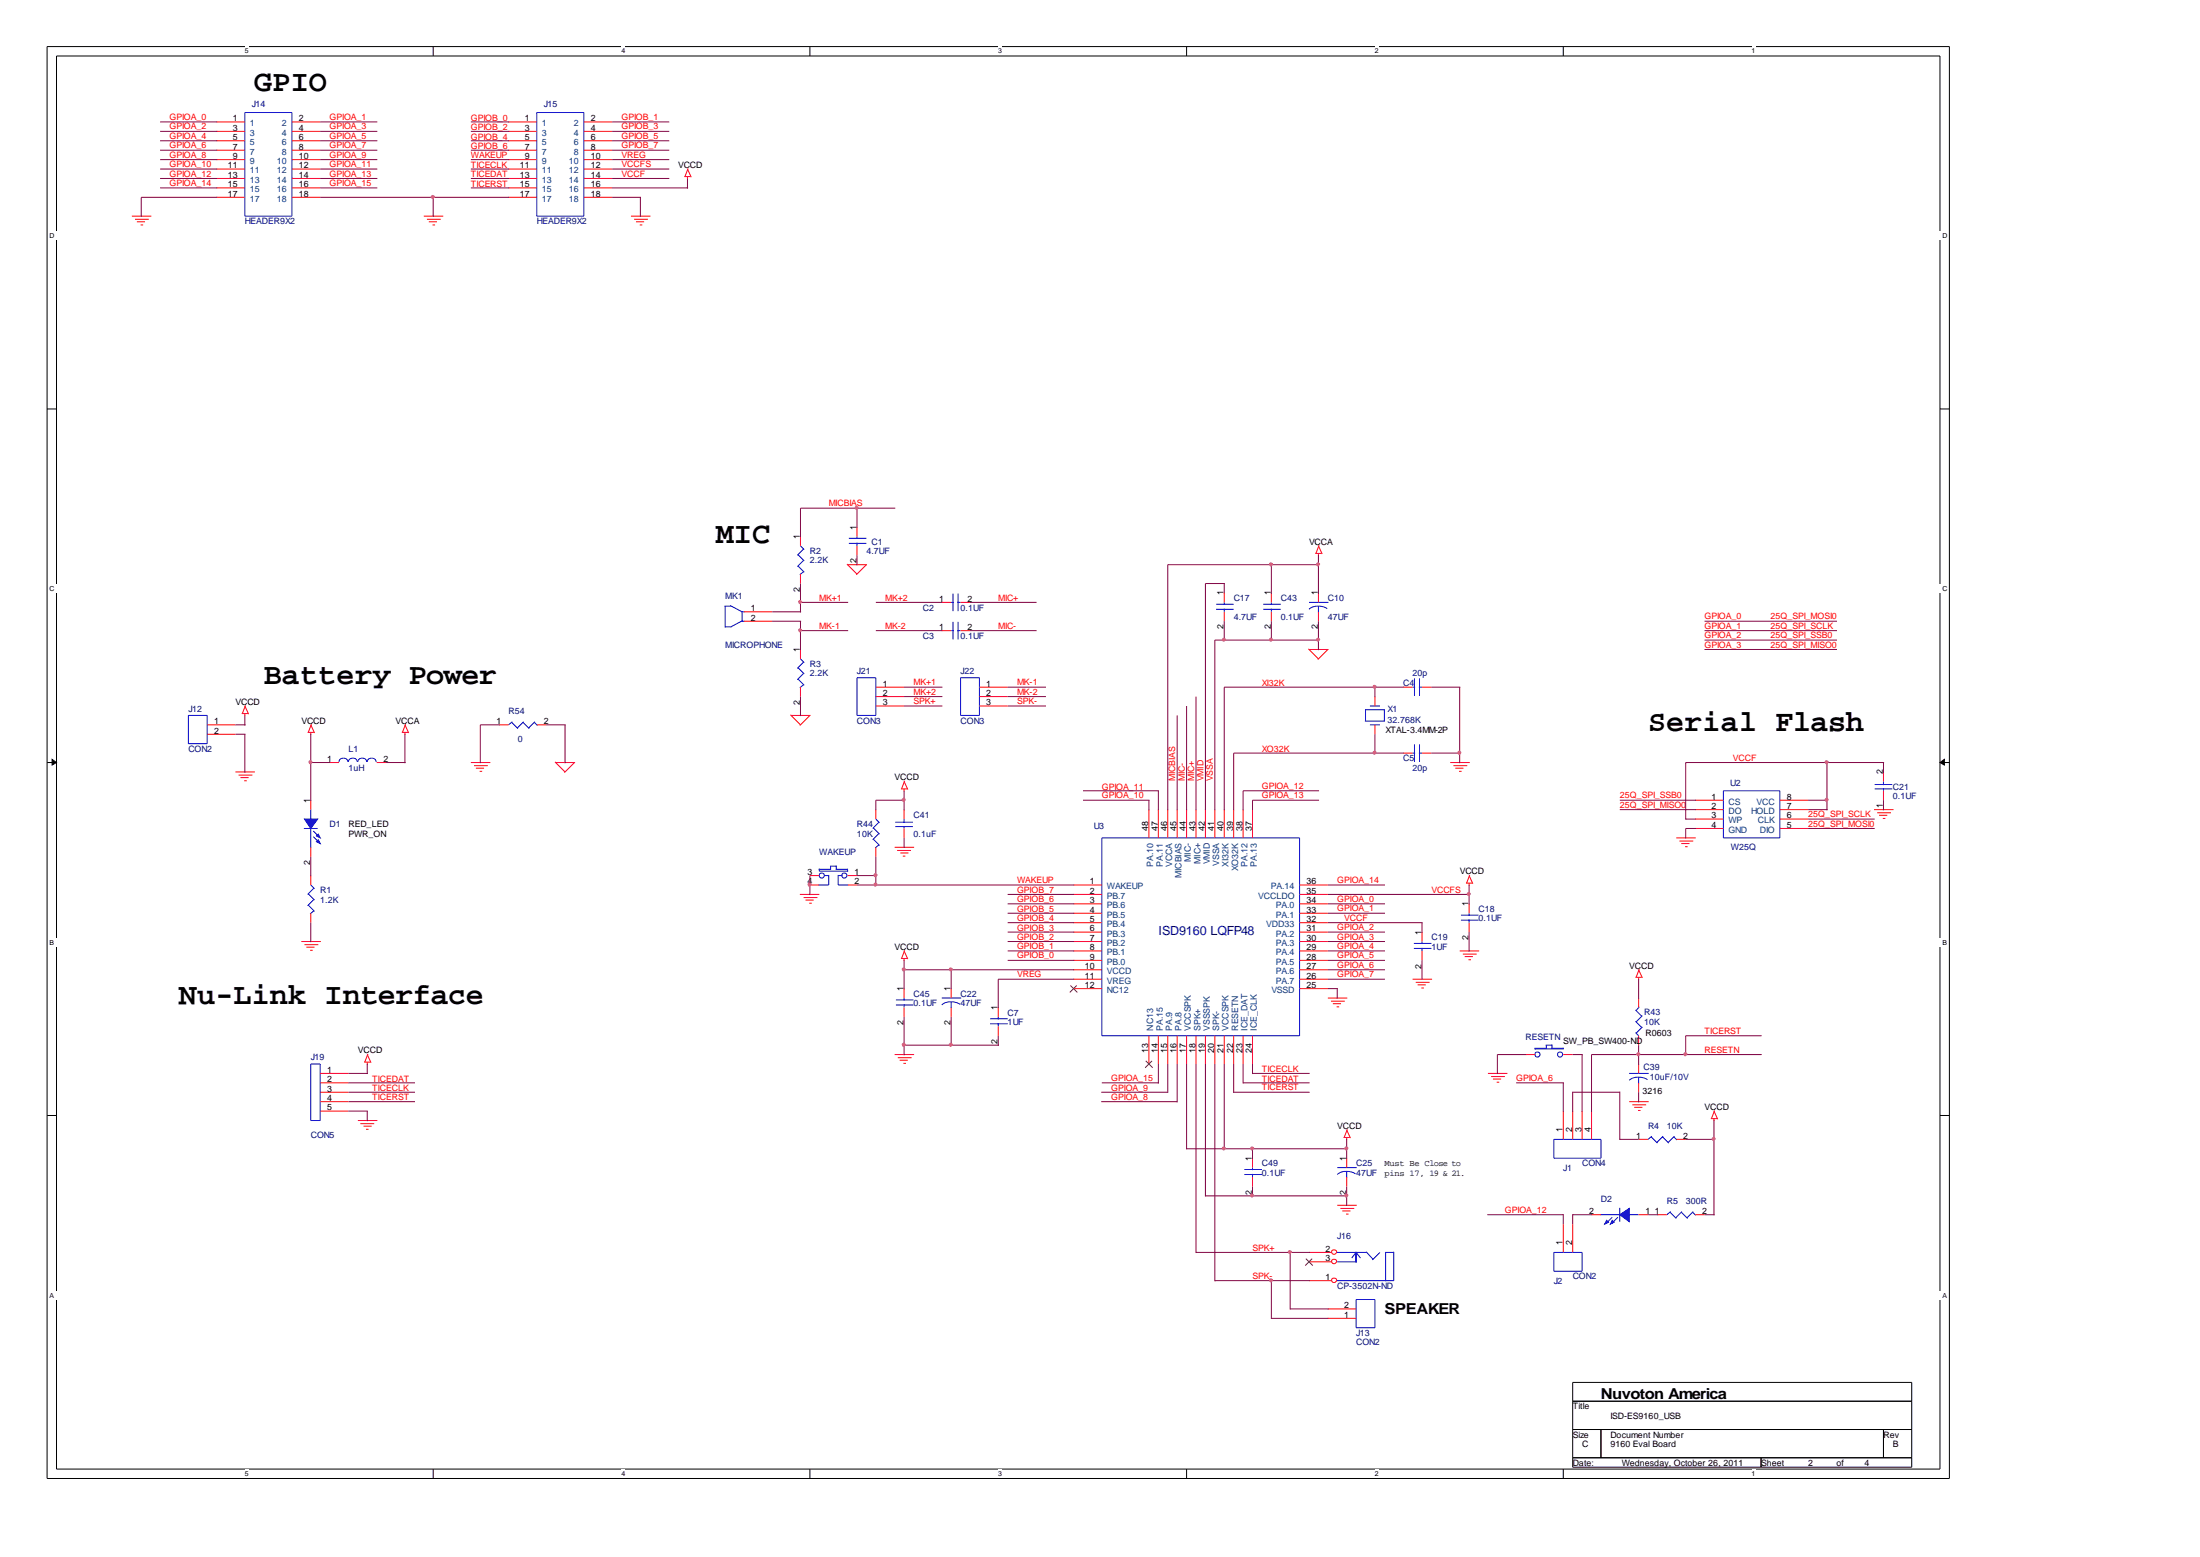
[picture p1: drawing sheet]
<svg xmlns="http://www.w3.org/2000/svg" width="297mm" height="210mm" viewBox="0 0 297 210" stroke-linecap="round" stroke-linejoin="round" font-family="sans-serif">
<path d="M6.3 6.3h256.6v193h-256.6zM7.6 7.5h254v190.5h-254z" fill="none" stroke="#000" stroke-width=".13"/>
<g fill="#fff">
<path d="M33 6.3h.5v1.2h-.5z"/>
<path d="M33 198h.5v1.2h-.5z"/>
</g>
<path d="M58.4 6.3v1.2M58.4 198v1.3" fill="none" stroke="#000" stroke-width=".13"/>
<g fill="#fff">
<path d="M83.8 6.3h.5v1.2h-.5z"/>
<path d="M83.8 198h.5v1.2h-.5z"/>
</g>
<path d="M109.2 6.3v1.2M109.2 198v1.3" fill="none" stroke="#000" stroke-width=".13"/>
<g fill="#fff">
<path d="M134.6 6.3h.5v1.2h-.5z"/>
<path d="M134.6 198h.5v1.2h-.5z"/>
</g>
<path d="M160 6.3v1.2M160 198v1.3" fill="none" stroke="#000" stroke-width=".13"/>
<g fill="#fff">
<path d="M185.4 6.3h.5v1.2h-.5z"/>
<path d="M185.4 198h.5v1.2h-.5z"/>
</g>
<path d="M210.8 6.3v1.2M210.8 198v1.3" fill="none" stroke="#000" stroke-width=".13"/>
<g fill="#fff">
<path d="M236.2 6.3h.5v1.2h-.5z"/>
<path d="M236.2 198h.5v1.2h-.5z"/>
<path d="M6.7 31.2h255.9v1.2h-255.9z"/>
<path d="M6.7 78.8h255.9v1.1h-255.9z"/>
</g>
<path d="M6.3 55.1h1.3M261.6 55.1h1.3" fill="none" stroke="#000" stroke-width=".13"/>
<path d="M6.7 126.4h255.9v1.2h-255.9z" fill="#fff"/>
<path d="M6.3 102.8h1.3M261.6 102.8h1.3" fill="none" stroke="#000" stroke-width=".13"/>
<g fill="#000" stroke="#000" stroke-width=".13">
<path d="M7 102.4l.6 .4-.6 .3z" fill-rule="evenodd"/>
<path d="M261.6 102.8l.6-.4v.7z" fill-rule="evenodd"/>
</g>
<path d="M6.7 174h255.9v1.2h-255.9z" fill="#fff"/>
<path d="M6.3 150.4h1.3M261.6 150.4h1.3M212.1 186.4h45.7v11.4h-45.7zM212.1 188.9h45.7M212.1 192.7h45.7M212.1 196.5h45.7M215.9 192.7v3.8M237.5 196.5v1.3M254 192.7v3.8" fill="none" stroke="#000" stroke-width=".13"/>
<g fill="none" stroke="#f00" stroke-width=".13">
<path d="M29.2 16.4h3.8M29.2 17.7h3.8M29.2 19h3.8M39.4 16.4h3.8M39.4 17.7h3.8M39.4 19h3.8M68.6 16.4h3.8M68.6 17.7h3.8M68.6 19h3.8M78.7 16.4h3.8M78.7 17.7h3.8M78.7 19h3.8"/>
<path d="M17.8 29.1h2.6M18.2 29.6h1.9M18.5 29.9h1.1M19 30.3h.3M29.2 20.2h3.8M29.2 21.5h3.8M29.2 22.8h3.8M29.2 24.1h3.8M29.2 25.3h3.8M29.2 26.6h3.8M39.4 20.2h3.8M39.4 21.5h3.8"/>
<path d="M39.4 22.8h3.8M39.4 24.1h3.8M39.4 25.3h3.8M39.4 26.6h3.8M57.1 29.1h2.7M57.6 29.6h1.8M57.8 29.9h1.1M58.3 30.3h.4M68.6 20.2h3.8M68.6 21.5h3.8M68.6 22.8h3.8M68.6 24.1h3.8"/>
<path d="M68.6 25.3h3.8M68.6 26.6h3.8M78.7 20.2h3.8M78.7 21.5h3.8M78.7 22.8h3.8M78.7 24.1h3.8M78.7 25.3h3.8M78.7 26.6h3.8M85.1 29.1h2.6M85.5 29.6h1.9M85.8 29.9h1.1M86.3 30.3h.3"/>
<path d="M92.3 23.8h.8M92.7 23.8v.3M92.7 22.8l.5 1.1M92.8 22.7l-.4 1.1M107.9 72.3v1.3M107.9 77.4v1.3M114.2 76l1.4 1.4M114.3 76.1h2.6M115.6 71v1.3M115.6 73.6v1.3M116.8 76.1l-1.3 1.4M165.1 79.9v1.3"/>
<path d="M171.4 79.9v1.3M177.4 74.6h.8M177.8 74.6v.3M177.8 79.9v1.3M177.8 73.6l.5 1.1M177.9 73.5l-.4 1.1M27.9 97.7h3.8M27.9 99h3.8M32.6 96.2h.8M33 96.2v.3M33 95.2l.5 1.1M33.1 95.1l-.4 1.1"/>
<path d="M41.5 98.7h.8M41.9 98.7v.4M41.9 97.7l.5 1.1M42 97.6l-.4 1.1M54.2 98.7h.8M54.6 98.7v.4M54.6 97.7l.5 1.1M54.7 97.6l-.4 1.1M67.3 97.7h1.3M72.4 97.7h1.3M100.3 82.5h3.8M100.3 83.7h3.8"/>
<path d="M106.6 96.4l1.3 1.3M106.7 96.4h2.6M107.9 87.6v1.2M107.9 92.6v1.3M109.2 96.4l-1.3 1.4M118.1 92.6h3.8M118.1 93.9h3.8M118.1 95.2h3.8M127 81.2h1.3M127 85h1.3M129.5 81.2h1.3M129.5 85h1.3"/>
<path d="M132.1 92.6h3.8M132.1 93.9h3.8M132.1 95.2h3.8M165.1 82.5v1.2M171.4 82.5v1.2M176.4 87.5l1.4 1.3M176.5 87.6h2.7M177.8 82.5v1.2M179.1 87.6l-1.4 1.3M185.4 93.9v1.3M185.4 97.7v1.3M189.2 92.6h1.3"/>
<path d="M191.8 92.6h1.2M31.7 104.1h2.7M32.2 104.5h1.8M32.4 104.8h1.1M32.9 105.3h.4M41.9 107.9v1.2M41.9 114.2v1.3M41.9 118v1.3M44.4 102.8h1.3M50.8 102.8h1.3M63.5 102.8h2.6M63.9 103.2h1.9"/>
<path d="M64.2 103.6h1.1M64.7 104h.3M74.8 102.7l1.4 1.4M74.9 102.8h2.7M77.5 102.8l-1.4 1.4M109.2 119.3h1.3M109.2 118h1.3M114.3 119.3h1.3M114.3 118h1.3M118.1 109.1v1.3M118.1 114.2v1.3M120.6 114.2h2.7"/>
<path d="M121 114.7h1.9M121.4 115h1.1M121.5 106.4h.8M121.8 115.4h.3M121.9 106.4v.3M121.9 109.1v1.3M121.9 111.7v1.3M121.9 105.3l.5 1.1M122 105.3l-.4 1.1M144.8 119.3h3.8M154.9 109.1v3.9M156.2 109.1v3.9"/>
<path d="M157.5 109.1v3.9M158.7 109.1v3.9M160 109.1v3.9M161.3 109.1v3.9M162.6 109.1v3.9M163.8 109.1v3.9M165.1 109.1v3.9M166.4 109.1v3.9M167.6 109.1v3.9M168.9 109.1v3.9M175.3 119.3h3.8M189.2 101.5h1.3"/>
<path d="M191.8 101.5h1.2M195.6 102.8h2.6M196 103.2h1.9M196.3 103.6h1.1M196.8 104h.3M197.7 119.1h.8M198.1 119.1v.3M198.1 118l.5 1.1M198.2 118l-.4 1.1M226.1 113h2.6M226.5 113.4h1.8M226.7 113.7h1.1"/>
<path d="M227.2 114.1h.4M228.6 109.1h3.8M228.6 107.9h3.8M228.6 110.4h3.8M228.6 111.7h3.8M240 109.1h3.8M240 107.9h3.8M240 110.4h3.8M240 111.7h3.8M252.7 109.1h2.7M253.2 109.6h1.8M253.4 109.9h1.1"/>
<path d="M253.9 110.3h.4M254 104.1v1.2M254 106.6v1.3M40.6 126.9h2.7M41.1 127.4h1.8M41.3 127.7h1.1M41.8 128.1h.4M41.9 123.1v1.3M107.9 120.6h2.6M108.4 121h1.8M108.6 121.3h1.1M109.1 121.8h.4"/>
<path d="M121.5 129.2h.8M121.9 129.2v.4M121.9 133.3v1.2M121.9 135.8v1.3M121.9 128.2l.5 1.1M122 128.1l-.4 1.1M128.3 133.3v1.2M128.3 135.8v1.3M134.6 135.8v1.3M134.6 138.4v1.2M144.8 128.2h3.8M144.8 132h3.8"/>
<path d="M144.8 120.6h3.8M144.8 126.9h3.8M144.8 121.8h3.8M144.8 123.1h3.8M144.8 124.4h3.8M144.8 125.7h3.8M144.8 129.5h3.8M144.8 130.7h3.8M144.8 133.3h3.8M154.9 139.6v3.8M156.2 139.6v3.8M157.5 139.6v3.8"/>
<path d="M158.7 139.6v3.8M160 139.6v3.8M161.3 139.6v3.8M162.6 139.6v3.8M163.8 139.6v3.8M165.1 139.6v3.8M166.4 139.6v3.8M167.6 139.6v3.8M168.9 139.6v3.8M175.3 128.2h3.8M175.3 132h3.8M175.3 120.6h3.8"/>
<path d="M175.3 126.9h3.8M175.3 121.8h3.8M175.3 123.1h3.8M175.3 124.4h3.8M175.3 125.7h3.8M175.3 129.5h3.8M175.3 130.7h3.8M175.3 133.3h3.8M179.1 134.5h2.6M179.5 135h1.9M179.7 135.3h1.1M180.3 135.7h.3"/>
<path d="M190.5 132h2.6M190.9 132.4h1.9M191.2 132.8h1.1M191.7 133.2h.3M191.8 125.7v1.2M191.8 128.2v1.3M196.8 128.2h2.7M197.3 128.6h1.8M197.5 129h1.1M198 129.4h.4M198.1 121.8v1.3M198.1 124.4v1.3"/>
<path d="M220.6 131.8h.8M221 131.8v.3M221 134.5v1.3M221 139.6v1.3M221 130.7l.5 1.1M221.1 130.7l-.5 1.1M43.2 144.7h3.8M43.2 148.5h3.8M43.2 146h3.8M43.2 147.2h3.8M43.2 149.8h3.8M48.3 151.1h2.6"/>
<path d="M48.6 151.5h1.9M49 151.8h1.1M49.1 143.2h.9M49.4 152.2h.3M49.5 143.2v.3M49.5 142.2l.5 1.1M49.6 142.1l-.4 1.1M120.6 142.2h2.7M121.1 142.6h1.8M121.3 142.9h1.1M121.8 143.4h.4M168.9 156.1v1.3"/>
<path d="M168.9 158.7v1.2M181.2 153.3h.8M181.6 153.3v.4M181.6 156.1v1.3M181.6 158.7v1.2M181.6 152.3l.5 1.1M181.7 152.2l-.4 1.1M200.7 144.7h2.6M201.1 145.1h1.8M201.3 145.5h1.1M201.8 145.9h.4M205.7 142.2h1.3"/>
<path d="M210.8 142.2h1.3M210.8 149.8v3.8M212.1 149.8v3.8M213.4 149.8v3.8M214.6 149.8v3.8M219.7 148.5h2.6M220.1 148.9h1.9M220.4 149.3h1.1M220.9 149.7h.3M221 143.4v1.3M221 146v1.2M221 153.6h1.2"/>
<path d="M226.1 153.6h1.2M230.7 150.8h.9M231.1 150.8v.3M231.1 149.8l.5 1.1M231.2 149.7l-.4 1.1M176.5 168.8h3.1M176.5 170.1h3.1M176.5 172.6h3.1M179.1 177.7h3.8M179.1 176.5h3.8M180.3 162.5h2.7M180.8 162.9h1.8"/>
<path d="M181 163.3h1.1M181.5 163.7h.4M210.8 165v3.8M212.1 165v3.8M214.6 163.8h1.3M221 163.8h1.2M223.5 163.8h1.3M228.6 163.8h1.3"/>
<circle cx="179.9" cy="172.6" r=".33"/>
<circle cx="179.9" cy="168.8" r=".33"/>
<circle cx="179.9" cy="170.1" r=".33"/>
</g>
<g fill="none" stroke="#00f" stroke-width=".13">
<path d="M33 15.2h6.4v13.9h-6.4zM72.4 15.2h6.3v13.9h-6.3zM107.6 74.8l.9 .8M107.6 76.3l.9 .8M107.9 73.6l.6 .5M108.4 74l-.9 .9M108.4 75.5l-.9 .9M108.4 77.1l-.5 .4M114.5 73.3h2.3M114.5 72.6h2.3M115.6 72.3v.4M115.6 73.2v.4"/>
<path d="M25.4 96.4h2.5v3.9h-2.5zM69 97.4l.8 .8M69.1 97.3l-.5 .4M70.5 97.4l.9 .8M70.6 97.3l-.8 .8M72.1 97.4l.4 .4M72.1 97.3l-.8 .8M97.7 81.7h.9M97.8 84.5h.8M97.8 81.7v2.9M98.5 81.6l1.6 .9h.3M100.1 82.4v1.3h.3"/>
<path d="M100.2 83.7l-1.6 .8M107.6 90l.9 .9M107.6 91.5l.9 .9M107.9 88.8l.6 .5M108.4 89.3l-.9 .8M108.4 90.8l-.9 .8M108.4 92.3l-.5 .4M115.6 91.4h2.5v5h-2.5zM128.3 81.2h.3M128.3 85h.3M128.5 80v2.4M128.5 83.8v2.4"/>
<path d="M129.1 81.2h.4M129.1 85h.4M129.2 80v2.4M129.2 83.8v2.4M129.5 91.4h2.6v5h-2.6zM164 82.1h2.4M164 81.5h2.4M165.1 81.2v.3M165.1 82.1v.4M170.3 82.1h2.4M170.3 81.5h2.4M171.4 81.2v.3"/>
<path d="M171.4 82.1v.4M176.5 81.2h2.7M177.8 81.7v.9M179 82.1a2.17 2.17 0 0 0-2.5 0M184.1 97.2h2.6M184.1 95.6v1.6M184.1 95.7h2.7M184.7 97.7h1.4M184.7 95.2h1.4M186.7 95.7v1.6M190.5 92.6h.3M190.8 91.5v2.3"/>
<path d="M191.3 92.6h.5M191.4 91.5v2.3M41 111.7h1.8M41.9 119.3l.5 .5M41.9 109.1v1.4M41.9 111.7v2.6M42.2 112l.9 .9M42.2 112.8l.9 .8M42.3 119.7l-.8 .9M45.7 102.7a.6 .6 0 0 1 .6-.5 .6 .6 0 0 1 .6 .5M47 102.7a.6 .6 0 0 1 .6-.5 .6 .6 0 0 1 .6 .5M48.3 102.7a.6 .6 0 0 1 .6-.5 .6 .6 0 0 1 .5 .5"/>
<path d="M49.5 102.7a.6 .6 0 0 1 .6-.5 .6 .6 0 0 1 .6 .5M110.4 117.2h1.6M110.5 117.1v.3h3.9M111.2 118h.6M111.8 118v1.3h-1.4M111.9 116.8h.9M112 116.8v.5M112.7 117.2h1.6M112.8 116.7v.5M113 118v1.3h1.4M113 118h.6M114.3 117.1v.3"/>
<path d="M117.8 111.6l.8 .9M117.8 113.1l.8 .9M118.1 110.4l.5 .5M118.5 110.8l-.8 .9M118.5 112.4l-.8 .8M118.5 113.9l-.5 .4M120.7 110.8h2.4M120.7 111.4h2.4M121.9 110.4v.5M121.9 111.4v.3M148.6 113h26.7v26.6h-26.7zM190.5 101.5h.3"/>
<path d="M190.8 100.3v2.4M191.3 101.5h.5M191.4 100.3v2.4M232.4 106.6h7.6v6.4h-7.6zM252.8 105.8h2.4M252.8 106.4h2.4M254 105.3v.5M254 106.3v.3M41.6 120.5l.8 .8M41.6 122l.8 .9M42.3 121.3l-.8 .8M42.3 122.8l-.5 .4"/>
<path d="M120.8 135.5h2.4M120.8 134.8h2.4M121.9 134.5v.4M121.9 135.4v.4M127 134.5h2.6M128.3 135.1v.8M129.5 135.4a2.17 2.17 0 0 0-2.5 .1M133.5 138h2.4M133.5 137.3h2.4M134.6 137.1v.3M134.6 137.9v.5M190.7 127.9h2.3"/>
<path d="M190.7 127.2h2.3M191.8 126.9v.4M191.8 127.8v.4M197 124.1h2.4M197 123.4h2.4M198.1 123.1v.4M198.1 124v.4M220.6 139.2l.4 .4M220.6 137.7l.8 .8M220.6 136.2l.8 .8M221.1 135.7l-.5 .5M221.5 138.4l-.9 .9"/>
<path d="M221.5 136.9l-.9 .9M41.9 143.4h1.3v7.7h-1.3zM167.8 158.3h2.4M167.8 157.7h2.4M168.9 157.4v.3M168.9 158.3v.4M180.3 157.4h2.7M181.6 157.9v.9M182.8 158.3a2.17 2.17 0 0 0-2.5 0M206.9 141.3h1.6M207 141.4h3.9M207 141.3v.2"/>
<path d="M208.4 140.9h.9M208.5 140.9v.5M209.2 141.3h1.6M209.3 140.8v.5M209.5 153.6h6.4v2.5h-6.4zM210.8 141.2v.2M219.7 144.7h2.6M221 145.2v.9M222.2 145.6a2.17 2.17 0 0 0-2.5 0M222.7 153.3l.8 .8M222.8 153.2l-.6 .4M224.2 153.3l.8 .8"/>
<path d="M224.3 153.2l-.9 .8M225.7 153.3l.4 .4M225.8 153.2l-.8 .8M180.3 168.8h4M180.3 170.1h2.7M182.3 169.6l.6-.8 .6 .8M182.9 168.8v1.4M182.9 175.2h2.5v3.8h-2.5zM184.2 168.8l1 1M186.1 168.8l-1 1.1M186.8 168.8h1.2M186.9 168.8v3.9"/>
<path d="M188 168.8v3.8h-7.7M209.5 168.8h3.9v2.6h-3.9zM215.8 163.8h2.6M217.4 164.1l-.8 .8M218.2 164.1l-.9 .8M218.4 162.8v1.9M219.6 163.8h1.4M225.2 163.4l.9 .9M225.3 163.3l-.5 .5M226.7 163.4l.9 .9M226.8 163.3l-.8 .9M228.3 163.4l.4 .4"/>
<path d="M228.3 163.3l-.8 .9"/>
<circle cx="110.8" cy="118" r=".35"/>
<circle cx="113.9" cy="118" r=".35"/>
<circle cx="207.3" cy="142.2" r=".35"/>
<circle cx="210.4" cy="142.2" r=".35"/>
</g>
<path d="M144.4 132.9l.9 .9M145.2 132.9l-.9 .9M154.5 143l.9 .9M155.4 143l-1 .9M176.1 169.7l.9 .9M177 169.7l-1 .9" fill="none" stroke="#804000" stroke-width=".13"/>
<g fill="#00f" stroke="#00f" stroke-width=".13">
<path d="M41.1 110.4h1.7l-.9 1.3z" fill-rule="evenodd"/>
<path d="M42.9 113.2l.3 .5-.5-.2z" fill-rule="evenodd"/>
<path d="M42.9 112.5l.3 .5-.5-.3z" fill-rule="evenodd"/>
<path d="M218.4 163.8l1.3-.9v1.8z" fill-rule="evenodd"/>
<path d="M216.7 164.5l.2 .3-.5 .2z" fill-rule="evenodd"/>
<path d="M217.4 164.5l.3 .3-.5 .2z" fill-rule="evenodd"/>
</g>
<g fill="none" stroke="#800040" stroke-width=".13">
<path d="M21.6 19h7.7M21.6 16.4h7.7M21.6 17.7h7.7M43.2 19h7.7M43.2 16.4h7.7M43.2 17.7h7.7M63.5 19h5.2M63.5 16.4h5.2M63.5 17.7h5.2M82.5 19h7.8M82.5 16.4h7.8M82.5 17.7h7.8"/>
<path d="M21.6 20.2h7.7M21.6 21.5h7.7M21.6 25.3h7.7M21.6 24.1h7.7M21.6 22.8h7.7M29.3 26.6h-10.3v2.6M43.2 20.2h7.7M43.2 21.5h7.7M43.2 25.3h7.7M43.2 24.1h7.7M43.2 22.8h7.7M43.2 26.6h25.5"/>
<path d="M58.4 26.6v2.6M63.5 20.2h5.2M63.5 21.5h5.2M63.5 25.3h5.2M63.5 24.1h5.2M63.5 22.8h5.2M82.5 20.2h7.8M82.5 21.5h7.8M82.5 25.3h10.3M82.5 24.1h7.8M82.5 22.8h7.8M82.5 26.6h3.9"/>
<path d="M86.4 26.6v2.6M92.7 24.1v1.3M107.9 78.7v3.9M115.6 68.5v2.6M115.6 74.9v1.3M120.7 68.5h-12.8v3.9M165.1 78.7v1.3M165.2 78.7h-2.6v30.5M171.4 76.1v3.9M177.8 74.9v5.1M177.9 76.1h-20.4v33.1M31.7 97.7h1.4"/>
<path d="M31.7 99h1.4M33 96.4v1.4M33 99v5.2M41.9 99v9M54.6 99v3.9M67.4 97.7h-2.6v5.2M73.7 97.7h2.6M76.2 97.7v5.2M104.1 82.5h3.9M104.1 83.7h3.9M107.9 83.7v3.9M107.9 93.9v2.6"/>
<path d="M107.9 85h6.5M107.9 81.2h6.5M118.1 85h9M118.1 81.2h9M121.9 92.6h5.2M121.9 93.9h5.2M121.9 95.2h5.2M130.8 85h9M130.8 81.2h9M135.9 92.6h5.2M135.9 93.9h5.2M135.9 95.2h5.2"/>
<path d="M158.7 96.4v12.8M160 95.2v14M161.3 93.9v15.3M165.1 83.7v2.7M171.4 83.7v2.7M177.8 83.7v3.9M177.9 86.3h-14.1v22.9M185.4 92.6v1.4M185.4 99v2.6M189.3 92.6h-24.2v16.6M193 92.6h3.9M196.8 92.6v10.3"/>
<path d="M229.9 83.7h17.8M229.9 86.3h17.8M229.9 85h17.8M229.9 87.6h17.8M41.9 102.8h2.6M41.9 115.5v2.6M52.1 102.8h2.6M109.2 118v2.7M115.6 119.3h29.3M115.6 118h2.6M118.1 115.5v3.9M121.9 106.6v2.6"/>
<path d="M121.9 113v1.3M122 107.9h-3.9v1.3M146 107.9h9M146 106.6h10.3M154.9 107.9v1.3M156.2 106.6v2.6M177.9 107.9h-9v1.3M177.9 106.6h-10.3v2.6M179.1 119.3h7.7M189.3 101.5h-22.9v7.7M193 101.5h3.9M198.1 119.3v2.6"/>
<path d="M218.4 109.1h10.3M218.4 107.9h10.3M227.3 110.4h1.4M228.7 111.7h-1.4v1.3M243.8 109.1h2.7M243.8 110.4h9M243.8 107.9h2.7M243.8 111.7h9M246.4 102.8v6.4M254 102.8v1.4M254 107.9v1.3M254.1 102.8h-26.8v7.7"/>
<path d="M41.9 124.4v2.6M121.9 130.7h23M121.9 129.5v3.9M121.9 137.1v5.2M128.3 130.7v2.7M128.3 137.1v3.9M134.6 139.6v1.4M135.9 121.8h9M135.9 125.7h9M135.9 120.6h9M135.9 123.1h9M135.9 124.4h9"/>
<path d="M135.9 126.9h9M135.9 128.2h9M135.9 129.5h9M144.9 132h-10.3v3.9M179.1 132h7.7M179.1 121.8h7.7M179.1 125.7h7.7M179.1 120.6h19.1M179.1 123.1h7.7M179.1 130.7h7.7M179.1 124.4h12.8M179.1 126.9h7.7"/>
<path d="M179.1 128.2h7.7M179.1 129.5h7.7M179.1 133.3h1.3M180.3 133.3v1.3M191.8 124.4v1.3M191.8 129.5v2.6M198.1 125.7v2.6M221 132v2.6M237.6 139.6h-10.3v2.7M47 147.2h9M47 144.7h2.6M47 146h9"/>
<path d="M47 148.5h9M47 149.8h2.6M49.5 143.4v1.4M49.5 149.8v1.3M121.9 140.9h12.8M148.5 147.2h9M148.5 148.5h10.2M148.6 146h7.7M156.2 143.4v2.7M157.5 143.4v3.9M158.7 143.4v5.2M160 143.4v11.6"/>
<path d="M160 154.9h21.7M161.3 143.4v25.5M162.6 143.4v17.9M163.8 143.4v29.3M165.1 143.4v11.6M166.4 143.4v3.9M166.4 147.2h10.2M167.6 143.4v2.7M167.6 146h9M168.9 144.7h7.7M168.9 143.4v1.4M168.9 154.9v1.3"/>
<path d="M168.9 159.9v1.4M181.6 153.6v2.6M181.6 159.9v2.7M204.5 146h6.4M205.8 142.2h-3.9v2.6M210.8 146v3.9M212 147.2h6.4M212.1 142.2h1.3M212.1 147.2v2.7M213.4 142.2v7.7M218.4 153.6h2.6M218.4 147.2v6.4"/>
<path d="M221 140.9v2.6M221 147.2v1.4M227.3 153.6h3.9M231.1 151v12.8M237.6 142.2h-23v7.7M161.3 168.8h15.3M162.6 161.2h19.1M163.8 172.6h12.8M171.4 172.6v5.2M171.4 177.7h7.8M174 176.5h5.2M174 168.8v7.7"/>
<path d="M200.6 163.8h10.2M210.8 163.7v1.3M212.1 163.7v1.3M212.1 163.8h2.6M222.2 163.8h1.4M229.9 163.8h1.3"/>
</g>
<g fill="#f0f" stroke="#f0f" stroke-width=".13">
<path d="M246.2 102.6h.3v.1v.2l-.2 .1-.1-.1z" fill-rule="evenodd"/>
<path d="M246.2 107.7h.3v.1v.2h-.2h-.1z" fill-rule="evenodd"/>
<path d="M197.9 120.4h.3l.1 .1-.1 .2h-.2h-.1z" fill-rule="evenodd"/>
<path d="M107.7 84.8h.3l.1 .1-.1 .2-.1 .1-.2-.1z" fill-rule="evenodd"/>
<path d="M107.7 81h.3l.1 .1-.1 .2-.1 .1-.2-.1z" fill-rule="evenodd"/>
<path d="M115.4 68.3h.2l.1 .1-.1 .2-.1 .1-.1-.1z" fill-rule="evenodd"/>
<path d="M128.1 130.5h.2l.1 .2-.1 .1-.1 .1-.1-.1z" fill-rule="evenodd"/>
<path d="M164.9 86.1h.3l.1 .1-.1 .2-.2 .1-.1-.1z" fill-rule="evenodd"/>
<path d="M171.2 75.9h.3l.1 .1-.1 .2-.1 .1-.2-.1z" fill-rule="evenodd"/>
<path d="M185.2 92.4h.3l.1 .2-.1 .1-.2 .1-.1-.1z" fill-rule="evenodd"/>
<path d="M227.1 142h.3l.1 .1-.1 .1-.2 .1-.1-.1z" fill-rule="evenodd"/>
<path d="M220.8 142h.3v.1v.1l-.2 .1-.1-.1z" fill-rule="evenodd"/>
<path d="M164.9 154.7h.3l.1 .1-.1 .1-.2 .1-.1-.1z" fill-rule="evenodd"/>
<path d="M168.7 154.7h.3l.1 .1-.1 .1-.2 .1-.1-.1z" fill-rule="evenodd"/>
<path d="M181.4 154.7h.3l.1 .1-.1 .1-.2 .1-.1-.1z" fill-rule="evenodd"/>
<path d="M121.7 130.5h.3l.1 .2-.1 .1-.2 .1-.1-.1z" fill-rule="evenodd"/>
<path d="M171.2 172.4h.3l.1 .2-.1 .1-.1 .1-.2-.1z" fill-rule="evenodd"/>
<path d="M173.8 168.6h.3l.1 .2-.1 .1-.2 .1-.1-.1z" fill-rule="evenodd"/>
<path d="M168.7 161h.3l.1 .1-.1 .2-.2 .1-.1-.1z" fill-rule="evenodd"/>
<path d="M181.4 161h.3l.1 .1-.1 .2-.2 .1-.1-.1z" fill-rule="evenodd"/>
<path d="M185.2 101.3h.3l.1 .1-.1 .2-.2 .1-.1-.1z" fill-rule="evenodd"/>
<path d="M177.6 75.9h.3l.1 .1-.1 .2-.2 .1-.1-.1z" fill-rule="evenodd"/>
<path d="M109 119.1h.3l.1 .1-.1 .2-.2 .1-.1-.1z" fill-rule="evenodd"/>
<path d="M117.9 119.1h.3l.1 .1-.1 .2-.2 .1-.1-.1z" fill-rule="evenodd"/>
<path d="M117.9 117.8h.3l.1 .2-.1 .1-.2 .1-.1-.1z" fill-rule="evenodd"/>
<path d="M121.7 107.7h.3l.1 .1-.1 .2h-.2h-.1z" fill-rule="evenodd"/>
<path d="M177.6 86.1h.3l.1 .1-.1 .2-.2 .1-.1-.1z" fill-rule="evenodd"/>
<path d="M196.6 101.3h.3l.1 .1-.1 .2-.1 .1-.2-.1z" fill-rule="evenodd"/>
<path d="M128.1 140.7h.2l.1 .1-.1 .2-.1 .1-.1-.1z" fill-rule="evenodd"/>
<path d="M58.2 26.4h.3l.1 .1-.1 .2-.2 .1-.1-.1z" fill-rule="evenodd"/>
<path d="M121.7 140.7h.3l.1 .1-.1 .2-.2 .1-.1-.1z" fill-rule="evenodd"/>
<path d="M171.2 86.1h.3l.1 .1-.1 .2-.1 .1-.2-.1z" fill-rule="evenodd"/>
<path d="M41.7 102.6h.3l.1 .1-.1 .2-.2 .1-.1-.1z" fill-rule="evenodd"/>
<path d="M230.9 153.4h.3l.1 .1-.1 .2-.1 .1-.2-.1z" fill-rule="evenodd"/>
</g>
<g font-size="4.1">
<text x="34.3" y="12.2">GPIO</text>
<text x="96.5" y="73.2">MIC</text>
<text x="35.6" y="92.2">Battery Power</text>
<text x="222.2" y="98.6">Serial Flash</text>
<text x="24.1" y="135.4">Nu-Link Interface</text>
</g>
<g font-size="2">
<text x="186.7" y="177.1">SPEAKER</text>
<text x="215.9" y="188.6">Nuvoton America</text>
</g>
<text font-size="1.7" fill="#000080" x="156.2" y="126">ISD9160 LQFP48</text>
<g font-size="1.2" fill="#f00">
<text x="22.9" y="16.2">GPIOA_0</text>
<text x="22.9" y="17.5">GPIOA_2</text>
<text x="44.5" y="16.2">GPIOA_1</text>
<text x="44.5" y="17.5">GPIOA_3</text>
<text x="63.5" y="17.5">GPIOB_2</text>
<text x="63.5" y="16.3">GPIOB_0</text>
<text x="83.8" y="16.2">GPIOB_1</text>
<text x="83.8" y="17.5">GPIOB_3</text>
<text x="22.9" y="22.5">GPIOA_10</text>
<text x="22.9" y="18.7">GPIOA_4</text>
<text x="22.9" y="20">GPIOA_6</text>
<text x="22.9" y="23.8">GPIOA_12</text>
<text x="22.9" y="21.3">GPIOA_8</text>
<text x="44.4" y="23.8">GPIOA_13</text>
<text x="44.5" y="18.7">GPIOA_5</text>
<text x="44.5" y="20">GPIOA_7</text>
<text x="44.5" y="21.3">GPIOA_9</text>
<text x="44.5" y="22.5">GPIOA_11</text>
<text x="63.5" y="18.8">GPIOB_4</text>
<text x="63.5" y="21.4">WAKEUP</text>
<text x="63.5" y="23.9">TICEDAT</text>
<text x="63.5" y="20.1">GPIOB_6</text>
<text x="63.5" y="22.6">TICECLK</text>
<text x="83.8" y="23.8">VCCF</text>
<text x="83.8" y="20">GPIOB_7</text>
<text x="83.8" y="21.3">VREG</text>
<text x="83.8" y="18.7">GPIOB_5</text>
<text x="83.8" y="22.5">VCCFS</text>
<text x="22.9" y="25.1">GPIOA_14</text>
<text x="44.4" y="25.1">GPIOA_15</text>
<text x="63.5" y="25.2">TICERST</text>
<text x="111.8" y="68.3">MICBIAS</text>
<text x="110.5" y="81">MK+1</text>
<text x="119.4" y="81">MK+2</text>
<text x="134.6" y="81">MIC+</text>
<text x="229.9" y="83.5">GPIOA_0</text>
<text x="238.8" y="83.5">25Q_SPI_MOSI0</text>
<text x="110.5" y="84.8">MK-1</text>
<text x="119.4" y="84.8">MK-2</text>
<text x="134.6" y="84.8">MIC-</text>
<text x="229.9" y="86">GPIOA_2</text>
<text x="229.9" y="84.8">GPIOA_1</text>
<text x="229.9" y="87.3">GPIOA_3</text>
<text x="238.8" y="86">25Q_SPI_SSB0</text>
<text x="238.8" y="84.8">25Q_SPI_SCLK</text>
<text x="238.8" y="87.3">25Q_SPI_MISO0</text>
<text x="123.2" y="92.4">MK+1</text>
<text x="123.2" y="93.7">MK+2</text>
<text x="123.2" y="94.9">SPK+</text>
<text x="137.2" y="93.7">MK-2</text>
<text x="137.2" y="94.9">SPK-</text>
<text x="137.2" y="92.4">MK-1</text>
<text x="170.2" y="92.5">XI32K</text>
<text x="170.2" y="101.4">XO32K</text>
<text x="148.6" y="107.6">GPIOA_10</text>
<text x="148.6" y="106.4">GPIOA_11</text>
<text x="158.5" y="105.3" transform="rotate(-90 158.5 105.3)">MICBIAS</text>
<text x="159.8" y="105.3" transform="rotate(-90 159.8 105.3)">MIC-</text>
<text x="161" y="105.3" transform="rotate(-90 161 105.3)">MIC+</text>
<text x="162.3" y="105.3" transform="rotate(-90 162.3 105.3)">VMID</text>
<text x="163.6" y="105.3" transform="rotate(-90 163.6 105.3)">VSSA</text>
<text x="170.2" y="107.6">GPIOA_13</text>
<text x="170.2" y="106.4">GPIOA_12</text>
<text x="218.4" y="107.6">25Q_SPI_SSB0</text>
<text x="233.7" y="102.5">VCCF</text>
<text x="218.4" y="108.9">25Q_SPI_MISO0</text>
<text x="243.8" y="111.5">25Q_SPI_MOSI0</text>
<text x="243.8" y="110.2">25Q_SPI_SCLK</text>
<text x="137.2" y="119.1">WAKEUP</text>
<text x="180.3" y="119.1">GPIOA_14</text>
<text x="137.2" y="125.5">GPIOB_3</text>
<text x="137.2" y="120.3">GPIOB_7</text>
<text x="137.2" y="123">GPIOB_5</text>
<text x="137.2" y="121.6">GPIOB_6</text>
<text x="137.2" y="124.2">GPIOB_4</text>
<text x="180.3" y="121.6">GPIOA_0</text>
<text x="180.3" y="122.9">GPIOA_1</text>
<text x="180.3" y="125.4">GPIOA_2</text>
<text x="181.3" y="124.2">VCCF</text>
<text x="193" y="120.3">VCCFS</text>
<text x="137.2" y="131.8">VREG</text>
<text x="137.2" y="126.7">GPIOB_2</text>
<text x="137.2" y="127.9">GPIOB_1</text>
<text x="137.2" y="129.2">GPIOB_0</text>
<text x="180.3" y="131.8">GPIOA_7</text>
<text x="180.3" y="130.5">GPIOA_6</text>
<text x="180.3" y="126.7">GPIOA_3</text>
<text x="180.3" y="129.2">GPIOA_5</text>
<text x="180.3" y="127.9">GPIOA_4</text>
<text x="229.9" y="141.9">RESETN</text>
<text x="229.9" y="139.4">TICERST</text>
<text x="50.2" y="145.8">TICEDAT</text>
<text x="50.2" y="148.4">TICERST</text>
<text x="50.2" y="147.1">TICECLK</text>
<text x="149.9" y="147.1">GPIOA_9</text>
<text x="149.9" y="148.4">GPIOA_8</text>
<text x="149.9" y="145.7">GPIOA_15</text>
<text x="170.2" y="147">TICERST</text>
<text x="170.2" y="144.5">TICECLK</text>
<text x="170.2" y="145.8">TICEDAT</text>
<text x="204.5" y="145.7">GPIOA_6</text>
<text x="202.9" y="163.6">GPIOA_12</text>
<text x="168.9" y="172.5">SPK-</text>
<text x="168.9" y="168.6">SPK+</text>
</g>
<g font-size="1.2">
<text x="31.4" y="16.4">1</text>
<text x="31.4" y="17.6">3</text>
<text x="40.3" y="16.4">2</text>
<text x="40.3" y="17.6">4</text>
<text x="70.8" y="16.4">1</text>
<text x="70.8" y="17.6">3</text>
<text x="79.7" y="16.4">2</text>
<text x="79.7" y="17.6">4</text>
<text x="30.7" y="22.7">11</text>
<text x="30.7" y="24">13</text>
<text x="31.4" y="18.9">5</text>
<text x="31.4" y="20.2">7</text>
<text x="31.4" y="21.4">9</text>
<text x="40.3" y="18.9">6</text>
<text x="40.3" y="20.2">8</text>
<text x="40.3" y="21.4">10</text>
<text x="40.3" y="22.7">12</text>
<text x="40.3" y="24">14</text>
<text x="70.1" y="22.7">11</text>
<text x="70.1" y="24">13</text>
<text x="70.8" y="18.9">5</text>
<text x="70.8" y="20.2">7</text>
<text x="70.8" y="21.4">9</text>
<text x="79.7" y="18.9">6</text>
<text x="79.7" y="20.2">8</text>
<text x="79.7" y="21.4">10</text>
<text x="79.7" y="22.7">12</text>
<text x="79.7" y="24">14</text>
<text x="91.4" y="22.6">VCCD</text>
<text x="30.7" y="25.2">15</text>
<text x="30.7" y="26.5">17</text>
<text x="40.3" y="25.2">16</text>
<text x="40.3" y="26.5">18</text>
<text x="70.1" y="25.2">15</text>
<text x="70.1" y="26.5">17</text>
<text x="79.7" y="25.2">16</text>
<text x="79.7" y="26.5">18</text>
<text x="115.5" y="71.4" transform="rotate(-90 115.5 71.4)">1</text>
<text x="107.9" y="72.7" transform="rotate(-90 107.9 72.7)">1</text>
<text x="115.5" y="76" transform="rotate(-90 115.5 76)">2</text>
<text x="176.5" y="73.4">VCCA</text>
<text x="101.3" y="82.4">1</text>
<text x="101.3" y="83.7">2</text>
<text x="107.9" y="79.8" transform="rotate(-90 107.9 79.8)">2</text>
<text x="126.7" y="81.1">1</text>
<text x="130.5" y="81.1">2</text>
<text x="165" y="80.3" transform="rotate(-90 165 80.3)">1</text>
<text x="171.4" y="80.3" transform="rotate(-90 171.4 80.3)">1</text>
<text x="177.7" y="80.3" transform="rotate(-90 177.7 80.3)">1</text>
<text x="107.9" y="87.9" transform="rotate(-90 107.9 87.9)">1</text>
<text x="126.7" y="84.9">1</text>
<text x="130.5" y="84.9">2</text>
<text x="165" y="84.9" transform="rotate(-90 165 84.9)">2</text>
<text x="171.4" y="84.9" transform="rotate(-90 171.4 84.9)">2</text>
<text x="177.7" y="84.9" transform="rotate(-90 177.7 84.9)">2</text>
<text x="31.7" y="95">VCCD</text>
<text x="107.9" y="95" transform="rotate(-90 107.9 95)">2</text>
<text x="119" y="92.6">1</text>
<text x="119" y="93.8">2</text>
<text x="119" y="95.1">3</text>
<text x="133" y="92.6">1</text>
<text x="133" y="93.8">2</text>
<text x="133" y="95.1">3</text>
<text x="28.9" y="97.6">1</text>
<text x="28.9" y="98.9">2</text>
<text x="40.6" y="97.6">VCCD</text>
<text x="53.3" y="97.6">VCCA</text>
<text x="67" y="97.6">1</text>
<text x="73.3" y="97.6">2</text>
<text x="186.9" y="98.8">XTAL-3.4MM-2P</text>
<text x="44.1" y="102.7">1</text>
<text x="51.7" y="102.7">2</text>
<text x="120.6" y="105.2">VCCD</text>
<text x="230.8" y="107.8">1</text>
<text x="241" y="107.8">8</text>
<text x="253.9" y="104.4" transform="rotate(-90 253.9 104.4)">2</text>
<text x="41.8" y="108.2" transform="rotate(-90 41.8 108.2)">1</text>
<text x="47" y="112.8">PWR_ON</text>
<text x="47" y="111.5">RED_LED</text>
<text x="154.9" y="112" transform="rotate(-90 154.9 112)">48</text>
<text x="156.1" y="112" transform="rotate(-90 156.1 112)">47</text>
<text x="157.4" y="112" transform="rotate(-90 157.4 112)">46</text>
<text x="158.7" y="112" transform="rotate(-90 158.7 112)">45</text>
<text x="159.9" y="112" transform="rotate(-90 159.9 112)">44</text>
<text x="161.2" y="112" transform="rotate(-90 161.2 112)">43</text>
<text x="162.5" y="112" transform="rotate(-90 162.5 112)">42</text>
<text x="163.7" y="112" transform="rotate(-90 163.7 112)">41</text>
<text x="165" y="112" transform="rotate(-90 165 112)">40</text>
<text x="166.3" y="112" transform="rotate(-90 166.3 112)">39</text>
<text x="167.6" y="112" transform="rotate(-90 167.6 112)">38</text>
<text x="168.8" y="112" transform="rotate(-90 168.8 112)">37</text>
<text x="230.8" y="109.1">2</text>
<text x="230.8" y="110.3">3</text>
<text x="230.8" y="111.6">4</text>
<text x="241" y="111.6">5</text>
<text x="241" y="110.3">6</text>
<text x="241" y="109.1">7</text>
<text x="253.9" y="109" transform="rotate(-90 253.9 109)">1</text>
<text x="41.8" y="116.6" transform="rotate(-90 41.8 116.6)">2</text>
<text x="108.9" y="118">3</text>
<text x="108.9" y="119.2">4</text>
<text x="115.2" y="118">1</text>
<text x="115.2" y="119.2">2</text>
<text x="147" y="119.2">1</text>
<text x="176.2" y="119.2">36</text>
<text x="196.8" y="117.9">VCCD</text>
<text x="147" y="120.5">2</text>
<text x="147" y="121.8">3</text>
<text x="147" y="123">4</text>
<text x="147" y="124.3">5</text>
<text x="147" y="125.6">6</text>
<text x="176.2" y="125.6">31</text>
<text x="176.2" y="124.3">32</text>
<text x="176.2" y="123">33</text>
<text x="176.2" y="121.8">34</text>
<text x="176.2" y="120.5">35</text>
<text x="191.7" y="126" transform="rotate(-90 191.7 126)">1</text>
<text x="198" y="122.2" transform="rotate(-90 198 122.2)">1</text>
<text x="120.6" y="128">VCCD</text>
<text x="146.3" y="130.7">10</text>
<text x="146.3" y="131.9">11</text>
<text x="147" y="126.8">7</text>
<text x="147" y="128.1">8</text>
<text x="147" y="129.4">9</text>
<text x="176.2" y="131.9">26</text>
<text x="176.2" y="130.7">27</text>
<text x="176.2" y="129.4">28</text>
<text x="176.2" y="128.1">29</text>
<text x="176.2" y="126.8">30</text>
<text x="191.7" y="130.6" transform="rotate(-90 191.7 130.6)">2</text>
<text x="198" y="126.8" transform="rotate(-90 198 126.8)">2</text>
<text x="219.7" y="130.6">VCCD</text>
<text x="121.8" y="133.6" transform="rotate(-90 121.8 133.6)">1</text>
<text x="128.2" y="133.6" transform="rotate(-90 128.2 133.6)">1</text>
<text x="134.5" y="136.2" transform="rotate(-90 134.5 136.2)">1</text>
<text x="146.3" y="133.2">12</text>
<text x="176.2" y="133.2">25</text>
<text x="48.3" y="142">VCCD</text>
<text x="121.8" y="138.2" transform="rotate(-90 121.8 138.2)">2</text>
<text x="128.2" y="138.2" transform="rotate(-90 128.2 138.2)">2</text>
<text x="134.5" y="140.7" transform="rotate(-90 134.5 140.7)">2</text>
<text x="154.9" y="142" transform="rotate(-90 154.9 142)">13</text>
<text x="156.1" y="142" transform="rotate(-90 156.1 142)">14</text>
<text x="157.4" y="142" transform="rotate(-90 157.4 142)">15</text>
<text x="158.7" y="142" transform="rotate(-90 158.7 142)">16</text>
<text x="159.9" y="142" transform="rotate(-90 159.9 142)">17</text>
<text x="161.2" y="142" transform="rotate(-90 161.2 142)">18</text>
<text x="162.5" y="142" transform="rotate(-90 162.5 142)">19</text>
<text x="163.7" y="142" transform="rotate(-90 163.7 142)">20</text>
<text x="165" y="142" transform="rotate(-90 165 142)">21</text>
<text x="166.3" y="142" transform="rotate(-90 166.3 142)">22</text>
<text x="167.6" y="142" transform="rotate(-90 167.6 142)">23</text>
<text x="168.8" y="142" transform="rotate(-90 168.8 142)">24</text>
<text x="210.8" y="140.7">SW_PB_SW400-ND</text>
<text x="221.9" y="139.6">R0603</text>
<text x="44.1" y="144.6">1</text>
<text x="44.1" y="145.9">2</text>
<text x="44.1" y="147.2">3</text>
<text x="44.1" y="148.4">4</text>
<text x="44.1" y="149.7">5</text>
<text x="221.5" y="147.5">3216</text>
<text x="229.9" y="149.6">VCCD</text>
<text x="180.3" y="152.2">VCCD</text>
<text x="210.7" y="152.7" transform="rotate(-90 210.7 152.7)">1</text>
<text x="212" y="152.7" transform="rotate(-90 212 152.7)">2</text>
<text x="213.3" y="152.7" transform="rotate(-90 213.3 152.7)">3</text>
<text x="214.5" y="152.7" transform="rotate(-90 214.5 152.7)">4</text>
<text x="220.6" y="153.5">1</text>
<text x="227" y="153.5">2</text>
<text x="168.8" y="161.1" transform="rotate(-90 168.8 161.1)">2</text>
<text x="168.8" y="156.5" transform="rotate(-90 168.8 156.5)">1</text>
<text x="181.5" y="161.1" transform="rotate(-90 181.5 161.1)">2</text>
<text x="181.5" y="156.5" transform="rotate(-90 181.5 156.5)">1</text>
<text x="186.7" y="157.2">Must Be Close to</text>
<text x="186.7" y="158.6">pins 17, 19 &amp; 21.</text>
<text x="210.7" y="167.9" transform="rotate(-90 210.7 167.9)">1</text>
<text x="212" y="167.9" transform="rotate(-90 212 167.9)">2</text>
<text x="214.3" y="163.7">2</text>
<text x="221.9" y="163.7">1</text>
<text x="223.2" y="163.7">1</text>
<text x="229.5" y="163.7">2</text>
<text x="178.7" y="168.8">2</text>
<text x="178.7" y="170">3</text>
<text x="178.7" y="172.6">1</text>
<text x="181.3" y="177.6">1</text>
<text x="181.3" y="176.4">2</text>
<text x="212.1" y="190">Title</text>
<text x="217.2" y="191.3">ISD-ES9160_USB</text>
<text x="212.1" y="193.8">Size</text>
<text x="212.1" y="197.6">Date:</text>
<text x="213.4" y="195.1">C</text>
<text x="217.2" y="195.1">9160 Eval Board</text>
<text x="217.2" y="193.8">Document Number</text>
<text x="218.7" y="197.6">Wednesday, October 26, 2011</text>
<text x="237.5" y="197.6">Sheet</text>
<text x="243.8" y="197.6">2</text>
<text x="247.6" y="197.6">of</text>
<text x="251.5" y="197.6">4</text>
<text x="254" y="193.8">Rev</text>
<text x="255.3" y="195.1">B</text>
</g>
<g font-size="1.2" fill="#004080">
<text x="33.7" y="17">1</text>
<text x="38" y="17">2</text>
<text x="73.1" y="17">1</text>
<text x="77.4" y="17">2</text>
<text x="33.7" y="18.3">3</text>
<text x="33.7" y="19.6">5</text>
<text x="33.7" y="20.8">7</text>
<text x="33.7" y="22.1">9</text>
<text x="33.7" y="23.4">11</text>
<text x="37.3" y="22.1">10</text>
<text x="37.3" y="23.4">12</text>
<text x="38" y="18.3">4</text>
<text x="38" y="19.6">6</text>
<text x="38" y="20.8">8</text>
<text x="73.1" y="18.3">3</text>
<text x="73.1" y="19.6">5</text>
<text x="73.1" y="20.8">7</text>
<text x="73.1" y="22.1">9</text>
<text x="73.1" y="23.4">11</text>
<text x="76.7" y="22.1">10</text>
<text x="76.7" y="23.4">12</text>
<text x="77.4" y="18.3">4</text>
<text x="77.4" y="19.6">6</text>
<text x="77.4" y="20.8">8</text>
<text x="33.7" y="24.7">13</text>
<text x="33.7" y="25.9">15</text>
<text x="33.7" y="27.2">17</text>
<text x="37.3" y="24.7">14</text>
<text x="37.3" y="25.9">16</text>
<text x="37.3" y="27.2">18</text>
<text x="73.1" y="24.7">13</text>
<text x="73.1" y="25.9">15</text>
<text x="73.1" y="27.2">17</text>
<text x="76.7" y="24.7">14</text>
<text x="76.7" y="25.9">16</text>
<text x="76.7" y="27.2">18</text>
<text x="233.1" y="108.5">CS</text>
<text x="233.1" y="109.7">DO</text>
<text x="233.1" y="111">WP</text>
<text x="233.1" y="112.3">GND</text>
<text x="236.1" y="109.7">HOLD</text>
<text x="236.9" y="108.5">VCC</text>
<text x="237.1" y="111">CLK</text>
<text x="237.3" y="112.3">DIO</text>
<text x="149.3" y="119.9">WAKEUP</text>
<text x="155.5" y="116.9" transform="rotate(-90 155.5 116.9)">PA.10</text>
<text x="156.8" y="116.9" transform="rotate(-90 156.8 116.9)">PA.11</text>
<text x="158.1" y="116.9" transform="rotate(-90 158.1 116.9)">VCCA</text>
<text x="159.3" y="118.4" transform="rotate(-90 159.3 118.4)">MICBIAS</text>
<text x="160.6" y="116.2" transform="rotate(-90 160.6 116.2)">MIC-</text>
<text x="161.9" y="116.4" transform="rotate(-90 161.9 116.4)">MIC+</text>
<text x="163.2" y="116.5" transform="rotate(-90 163.2 116.5)">VMID</text>
<text x="164.4" y="116.7" transform="rotate(-90 164.4 116.7)">VSSA</text>
<text x="165.7" y="116.9" transform="rotate(-90 165.7 116.9)">XI32K</text>
<text x="167" y="117.4" transform="rotate(-90 167 117.4)">XO32K</text>
<text x="168.2" y="116.9" transform="rotate(-90 168.2 116.9)">PA.12</text>
<text x="169.5" y="116.9" transform="rotate(-90 169.5 116.9)">PA.13</text>
<text x="171.4" y="119.9">PA.14</text>
<text x="149.3" y="121.2">PB.7</text>
<text x="149.3" y="122.4">PB.6</text>
<text x="149.3" y="123.7">PB.5</text>
<text x="149.3" y="125">PB.4</text>
<text x="169.7" y="121.2">VCCLDO</text>
<text x="170.8" y="125">VDD33</text>
<text x="172" y="123.7">PA.1</text>
<text x="172" y="122.4">PA.0</text>
<text x="149.3" y="126.3">PB.3</text>
<text x="149.3" y="127.5">PB.2</text>
<text x="149.3" y="128.8">PB.1</text>
<text x="149.3" y="130.1">PB.0</text>
<text x="149.3" y="131.3">VCCD</text>
<text x="172" y="131.3">PA.6</text>
<text x="172" y="130.1">PA.5</text>
<text x="172" y="128.8">PA.4</text>
<text x="172" y="127.5">PA.3</text>
<text x="172" y="126.3">PA.2</text>
<text x="149.3" y="132.6">VREG</text>
<text x="149.3" y="133.9">NC12</text>
<text x="171.4" y="133.9">VSSD</text>
<text x="172" y="132.6">PA.7</text>
<text x="155.5" y="139" transform="rotate(-90 155.5 139)">NC13</text>
<text x="156.8" y="139" transform="rotate(-90 156.8 139)">PA.15</text>
<text x="158.1" y="139" transform="rotate(-90 158.1 139)">PA.9</text>
<text x="159.3" y="139" transform="rotate(-90 159.3 139)">PA.8</text>
<text x="160.6" y="139" transform="rotate(-90 160.6 139)">VCCSPK</text>
<text x="161.9" y="139" transform="rotate(-90 161.9 139)">SPK+</text>
<text x="163.2" y="139" transform="rotate(-90 163.2 139)">VSSSPK</text>
<text x="164.4" y="139" transform="rotate(-90 164.4 139)">SPK-</text>
<text x="165.7" y="139" transform="rotate(-90 165.7 139)">VCCSPK</text>
<text x="167" y="139" transform="rotate(-90 167 139)">RESETN</text>
<text x="168.2" y="139" transform="rotate(-90 168.2 139)">ICE_DAT</text>
<text x="169.5" y="139" transform="rotate(-90 169.5 139)">ICE_CLK</text>
</g>
<g font-size="1.2" fill="#000080">
<text x="34" y="14.5">J14</text>
<text x="73.3" y="14.5">J15</text>
<text x="33" y="30.2">HEADER9X2</text>
<text x="72.4" y="30.2">HEADER9X2</text>
<text x="109.2" y="74.7">R2</text>
<text x="109.2" y="76">2.2K</text>
<text x="116.8" y="74.7">4.7UF</text>
<text x="117.5" y="73.4">C1</text>
<text x="97.8" y="80.7">MK1</text>
<text x="124.5" y="82.3">C2</text>
<text x="129.5" y="82.3">0.1UF</text>
<text x="166.4" y="81">C17</text>
<text x="166.4" y="83.6">4.7UF</text>
<text x="172.7" y="81">C43</text>
<text x="172.7" y="83.6">0.1UF</text>
<text x="179.1" y="81">C10</text>
<text x="179.1" y="83.6">47UF</text>
<text x="97.8" y="87.4">MICROPHONE</text>
<text x="109.2" y="89.9">R3</text>
<text x="124.5" y="86.1">C3</text>
<text x="129.5" y="86.1">0.1UF</text>
<text x="25.4" y="95.9">J12</text>
<text x="109.2" y="91.2">2.2K</text>
<text x="115.6" y="90.9">J21</text>
<text x="129.5" y="90.9">J22</text>
<text x="187.1" y="95.9">X1</text>
<text x="189.2" y="92.5">C4</text>
<text x="190.5" y="91.2">20p</text>
<text x="25.4" y="101.4">CON2</text>
<text x="47" y="101.4">L1</text>
<text x="68.6" y="96.3">R54</text>
<text x="69.8" y="100.1">0</text>
<text x="115.6" y="97.6">CON3</text>
<text x="129.5" y="97.6">CON3</text>
<text x="187.1" y="97.5">32.768K</text>
<text x="47" y="103.9">1uH</text>
<text x="189.2" y="102.6">C5</text>
<text x="190.5" y="103.9">20p</text>
<text x="233.3" y="105.9">U2</text>
<text x="255.3" y="106.4">C21</text>
<text x="255.3" y="107.7">0.1UF</text>
<text x="44.4" y="111.5">D1</text>
<text x="115.6" y="111.5">R44</text>
<text x="115.6" y="112.8">10K</text>
<text x="123.2" y="110.3">C41</text>
<text x="123.2" y="112.8">0.1uF</text>
<text x="147.5" y="111.8">U3</text>
<text x="110.5" y="115.3">WAKEUP</text>
<text x="233.4" y="114.6">W25Q</text>
<text x="43.2" y="120.4">R1</text>
<text x="43.2" y="121.7">1.2K</text>
<text x="199.4" y="123">C18</text>
<text x="199.4" y="124.2">0.1UF</text>
<text x="193" y="126.8">C19</text>
<text x="193" y="128">1UF</text>
<text x="123.2" y="134.4">C45</text>
<text x="123.2" y="135.7">0.1UF</text>
<text x="129.5" y="134.4">C22</text>
<text x="129.5" y="135.7">47UF</text>
<text x="135.9" y="136.9">C7</text>
<text x="221.7" y="136.8">R43</text>
<text x="41.9" y="142.9">J19</text>
<text x="135.9" y="138.2">1UF</text>
<text x="205.7" y="140.1">RESETN</text>
<text x="221.7" y="138.2">10K</text>
<text x="221.7" y="144.2">C39</text>
<text x="222.5" y="145.6">10uF/10V</text>
<text x="41.9" y="153.4">CON5</text>
<text x="222.2" y="152.2">R4</text>
<text x="224.8" y="152.2">10K</text>
<text x="170.2" y="157.2">C49</text>
<text x="170.2" y="158.5">0.1UF</text>
<text x="182.9" y="157.2">C25</text>
<text x="182.9" y="158.5">47UF</text>
<text x="210.8" y="157.9">J1</text>
<text x="213.4" y="157.2">CON4</text>
<text x="215.9" y="162">D2</text>
<text x="180.3" y="167.1">J16</text>
<text x="224.8" y="162.3">R5</text>
<text x="227.3" y="162.3">300R</text>
<text x="180.3" y="173.8">CP-3502N-ND</text>
<text x="209.5" y="173.2">J2</text>
<text x="212.1" y="172.5">CON2</text>
<text x="182.9" y="180.1">J13</text>
<text x="182.9" y="181.4">CON2</text>
</g>
<g font-size=".9">
<text x="33" y="7.2">5</text>
<text x="83.8" y="7.2">4</text>
<text x="134.6" y="7.2">3</text>
<text x="185.4" y="7.2">2</text>
<text x="236.2" y="7.2">1</text>
<text x="6.7" y="32.1">D</text>
<text x="262" y="32.1">D</text>
<text x="6.7" y="79.7">C</text>
<text x="262" y="79.7">C</text>
<text x="6.7" y="127.4">B</text>
<text x="262" y="127.4">B</text>
<text x="6.7" y="174.9">A</text>
<text x="262" y="174.9">A</text>
<text x="33" y="199">5</text>
<text x="83.8" y="199">4</text>
<text x="134.6" y="199">3</text>
<text x="185.4" y="199">2</text>
<text x="236.2" y="199">1</text>
</g>
</svg>
